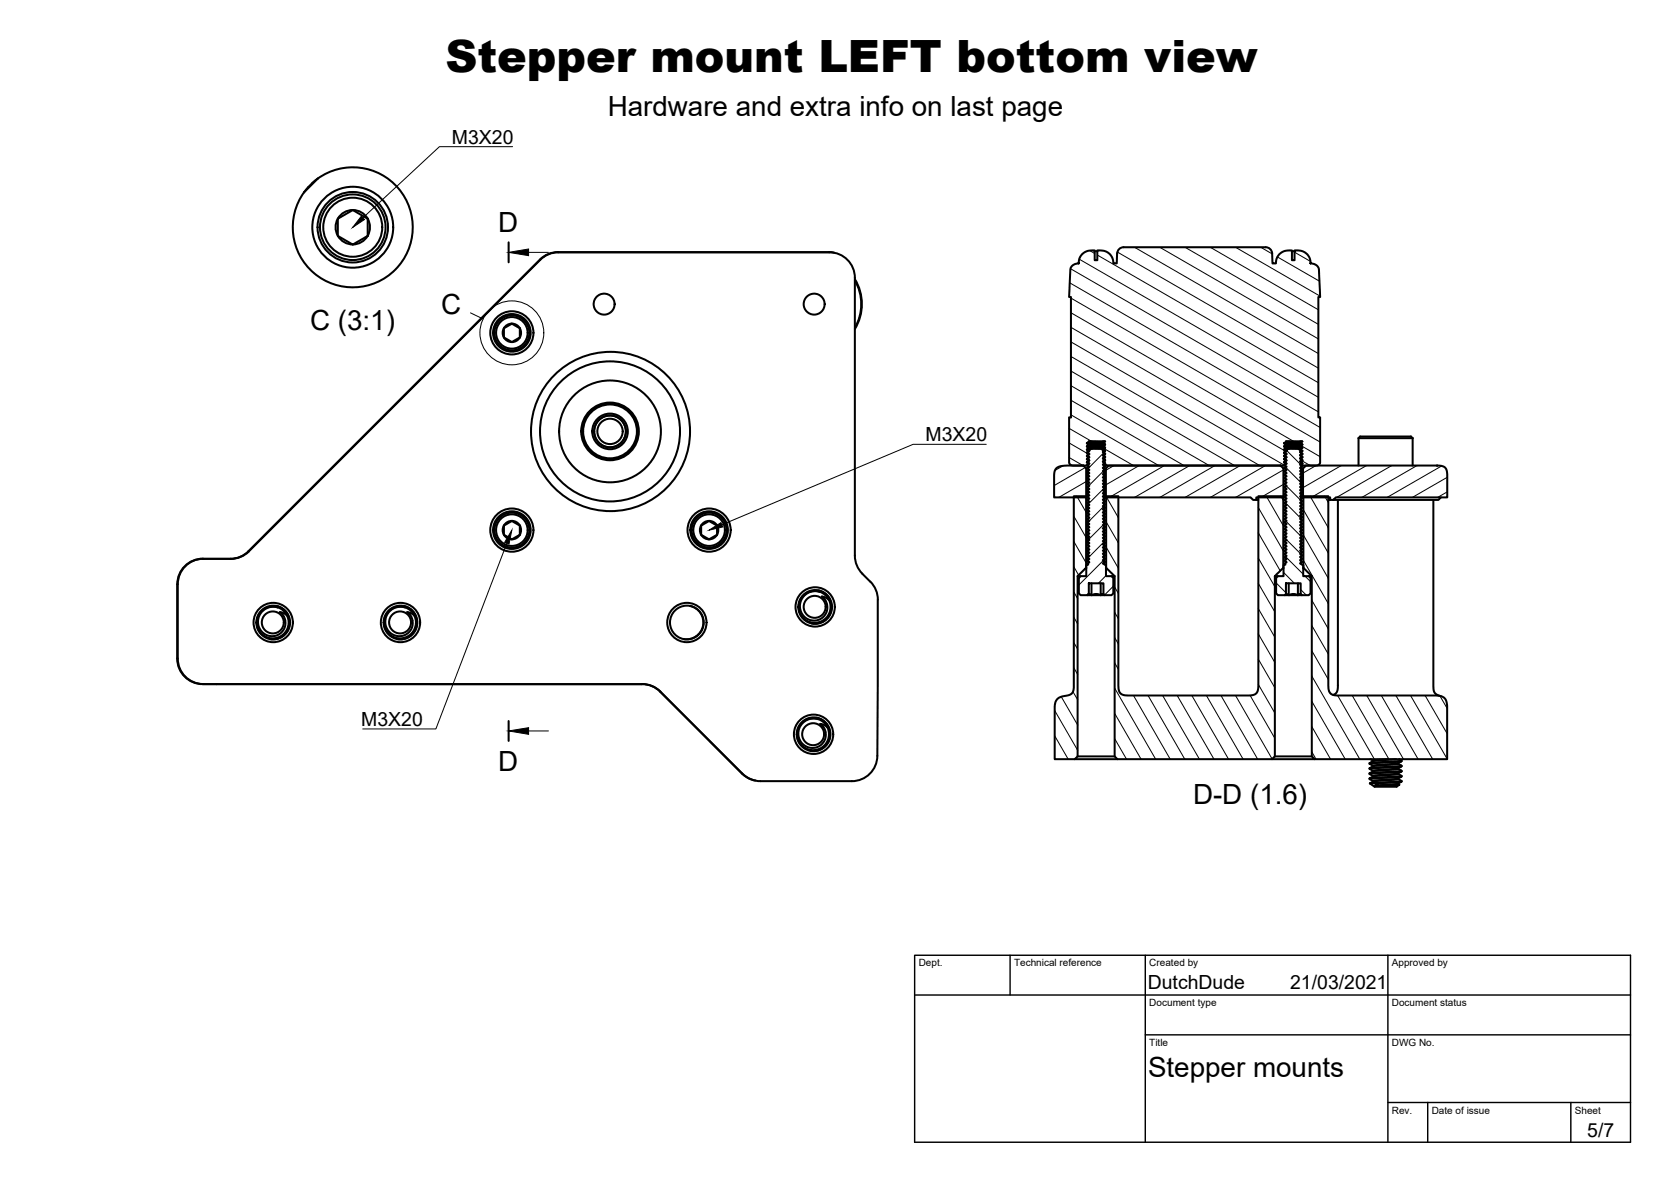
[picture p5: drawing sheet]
<svg xmlns="http://www.w3.org/2000/svg" width="420mm" height="297mm" viewBox="0 0 420 297" stroke-linecap="round" stroke-linejoin="round" font-family="sans-serif">
<!-- layer: Visible -->
<g fill="none" stroke="#000" stroke-width=".51">
<path d="M79.9 44.9l-1.4 1.1-2 2.3M79.9 44.9a15.1 15.1 0 0 1 23.6 9.1 15.1 15.1 0 0 1-17.9 17.9 15.1 15.1 0 0 1-9.1-23.6M79.9 44.9l-3.4 3.4M92.4 54.9a4.3 4.3 0 0 1 0 4.4M92.4 54.9a4.3 4.3 0 0 0-6.5-1.1 4.3 4.3 0 0 0 0 6.6 4.3 4.3 0 0 0 6.5-1.1M92.5 55v4.3M92.5 55l-3.4-2a.9 .9 0 0 0-1.3 .3l-2.3 1.4a.79 .79 0 0 0-.6 1.1v3.1a1.05 1.05 0 0 0 1 1l2.4 1.3a.9 .9 0 0 0 1.3-.3l2.9-1.6M135.7 65.3l-73.2 73.3-1.2 .8-1.3 .7-2.1 .3M135.8 65.3l-73.8 73.8-1.8 1-1.4 .3h-7.8a6.4 6.4 0 0 0-6.4 6.4M140.3 63.4h68.1l1.3 .1M140.3 63.4l-1.4 .1-1.4 .5-1.7 1.2M208.5 63.4h-68.1l-1.4 .2-1.4 .4-1.7 1.3"/>
<path d="M208.5 63.4a6.4 6.4 0 0 1 6.4 6.4M214.9 69.8v69.8l.4 2.1 .6 1.3 .9 1.2M215 70.5a11.8 11.8 0 0 1 0 11.9M215 70.2a12 12 0 0 1-.1 12.5M275.3 63.1h.6M280.9 63.7a1.62 1.62 0 0 1 1.6-1.6l36.3 .1a1.62 1.62 0 0 1 1.1 1.5l.1 2.5h.8l.4-1.7 .5-.7 .9-.6 1-.2 1.2-.1v2.5h.7v-2.5l2.1 .2 .9 .6 .6 .8 .4 .9v.8l1.4 .4 .7 .9 .3 7.1h-.4v30.3h.4v11.4l-.2 .4-.5 .3h-3.6l-.4-.3 .3-.2-.5-.3v-.2l.5-.3-.5-.3v-.2l.5-.3-.5-.3v-.2l.5-.3-.5-.3v-.2l.5-.3-.5-.3v-.2l.5-.3-.5-.3v-.2l.5-.3-.5-.3v-.2l.5-.3h-4.2v.2l-.4 .2 .4 .4v.2l-.4 .2 .4 .4v.2l-.4 .2 .4 .4v.2l-.4 .2 .4 .4v.2l-.4 .2 .4 .4v.2l-.4 .2 .4 .4v.2l-.4 .2 .4 .4-.5 .5h-44.8l-.4-.3 .3-.2-.5-.3v-.2l.5-.2-.5-.4v-.2l.5-.2-.5-.4v-.2l.5-.2-.5-.4v-.2l.5-.2-.5-.4v-.2l.5-.2-.5-.4v-.2l.5-.2-.5-.4v-.2l.5-.3h-4.2v.2l-.4 .2 .4 .4v.2l-.4 .2 .4 .4v.2l-.4 .2 .4 .4v.2l-.4 .2 .4 .4v.2l-.4 .2 .4 .4v.2l-.4 .2 .4 .4v.2l-.4 .2 .4 .4-.5 .5h-3.4l-.8-.4-.2-.3v-11.4h.5v-30.3h-.5l.4-7.1 .7-1 1.4-.3v-1l.5-.9 .7-.8 .8-.4 2-.2v2.5h.6v-2.5l1.2 .1 1.1 .2 .8 .6 .5 .7 .4 1.7h.9l.1-2.5M324.8 63.1h.7M130.7 82.5v2.3M130.7 82.5l-1.3-.7a1.23 1.23 0 0 0-1.8 .2l-.2 .1a1.19 1.19 0 0 0-.7 1.6v.4a1.19 1.19 0 0 0 1.1 1.3l.2 .1a1.19 1.19 0 0 0 1.8-.1l.9-.6M130.7 82.5a2.32 2.32 0 0 1 0 2.3M130.7 82.5a2.32 2.32 0 0 0-3.5-.6 2.32 2.32 0 0 0 0 3.5 2.32 2.32 0 0 0 3.5-.6M265.6 117.7l.7-.4 1-.2 5.1-.1 .7 .7v7.3h-8.1l.1-6 .1-.8z"/>
<path d="M273.1 117.7h.2M273.2 117h.3M273.3 111.3l4.6 .4M273.3 112.1l4.6 .4M273.3 112.9l.7 .1M273.3 113.7l.1 .1M273.3 114.5h.1M273.3 115.3h.1M273.3 116.1h.1M273.3 111.4l4.6 .4M273.3 112.2l4.6 .4M273.3 113l.6 .1"/>
<path d="M273.3 113.8l.3 .1M273.3 114.6l.3 .1M273.3 115.4l.3 .1M273.3 116.2l.3 .1M273.7 116.5h.2M273.7 111.1l3.7 .3M273.7 111.7l3.7 .3M273.7 111.9l3.7 .3M273.7 112.5l3.7 .3M273.7 112.7l.9 .1M273.7 113.3h.2M273.7 114.1h.2"/>
<path d="M273.7 114.9h.2M273.7 115.7h.2M273.8 113.2l.6-.4h2.4l.9 .5-.4 .3 .6 .3-.6 .4 .6 .4-.6 .4 .6 .4-.6 .4 .6 .4-.6 .4 .6 .4-.6 .4 .6 .4-.6 .4 .6 .4-.6 .4 .6 .4-.6 .4 .6 .4-.6 .4 .6 .4-.6 .4 .6 .4-.6 .4 .6 .4-.6 .4 .6 .4-.6 .4 .6 .4-.6 .4 .6 .4-.6 .4 .6 .4-.6 .4 .6 .4-.6 .4 .6 .4-.6 .4 .6 .4-.6 .4 .6 .4-.6 .4 .6 .4-.6 .4 .6 .4-.6 .4 .6 .4-.6 .4 .6 .4-.6 .4 .6 .4-.6 .4 .6 .4-.6 .4 .6 .4-.6 .4 .6 .4-.6 .4 .6 .4-.6 .4 .6 .4-.6 .4 .6 .4-.6 .4 .6 .5-.6 .4 .6 .4-.6 .4 .6 .4-.6 .4 .6 .4-.6 .4 .8 .4v2.8h1.4l.4 .4v3.9l-.4 .5h-1.7l-.3-.3v-2.7h-3.7v2.7l-.4 .3h-1.7l-.4-.5v-3.9l.4-.4h1.4v-2.8l.5-.1-.3-.3 .6-.3-.6-.4 .6-.4-.6-.4 .6-.4-.6-.4 .6-.4-.6-.4 .6-.4-.6-.4 .6-.4-.6-.4 .6-.4-.6-.4 .6-.4-.6-.4 .6-.4-.6-.4 .6-.4-.6-.4 .6-.4-.6-.4 .6-.4-.6-.4 .6-.4-.6-.4 .6-.4-.6-.4 .6-.4-.6-.4 .6-.4-.6-.4 .6-.4-.6-.4 .6-.4-.6-.4 .6-.4-.6-.4 .6-.4-.6-.4 .6-.4-.6-.4 .6-.4-.6-.4 .6-.4-.6-.4 .6-.4-.6-.4 .6-.4-.6-.4 .6-.4-.6-.4 .6-.4-.6-.4 .6-.4-.6-.4 .6-.4-.6-.4 .6-.4-.6-.4 .6-.4-.6-.4 .6-.4-.6-.4 .6-.4-.6-.4 .6-.4-.6-.4 .6-.4-.6-.4 .6-.4zM273.8 110.9l3.6 .3M277.2 113h.2M277.3 113.6h.1M277.3 114.4h.1M277.3 115.2h.1M277.3 116h.1M277.3 110.9l.6 .1M277.4 116.7h.2M277.5 117.7h.6"/>
<path d="M277.6 113.2l.3 .1M277.6 117h.4M277.7 113.3l.2 .1M277.7 114.1l.2 .1M277.7 114.9l.2 .1M277.7 115.7l.2 .1M277.7 116.5l.2 .1M277.8 114.1h.1M277.8 114.9h.1M277.8 115.7h.1M277.8 116.4l.1 .1M278.1 117.7l.7-.7h43.2l.7 .7v7.3h-6.8v.6h-.8l-.6-.6h-36.4z"/>
<path d="M322.7 117.7h.2M322.8 117h.3M322.9 116.1h.1M322.9 111.3l4.6 .4M322.9 115.3h.1M322.9 112.1l4.6 .4M322.9 114.5h.1M322.9 112.9l.7 .1M322.9 113.7l.1 .1M322.9 116.2l.3 .1M322.9 115.4l.3 .1M322.9 111.4l4.6 .4"/>
<path d="M322.9 113.8l.3 .1M322.9 114.6l.3 .1M322.9 112.2l4.6 .4M322.9 113l.5 .1M323.3 116.5h.2M323.3 115.7h.2M323.3 111.1l3.7 .3M323.3 114.9h.2M323.3 111.9l3.7 .3M323.3 111.7l3.7 .3M323.3 114.1h.2M323.3 112.7l.9 .1"/>
<path d="M323.3 112.5l3.7 .3M323.3 113.3h.2M323.4 113.2l.6-.4h2.4l.9 .5-.4 .3 .6 .3-.6 .4 .6 .4-.6 .4 .6 .4-.6 .4 .6 .4-.6 .4 .6 .4-.6 .4 .6 .4-.6 .4 .6 .4-.6 .4 .6 .4-.6 .4 .6 .4-.6 .4 .6 .4-.6 .4 .6 .4-.6 .4 .6 .4-.6 .4 .6 .4-.6 .4 .6 .4-.6 .4 .6 .4-.6 .4 .6 .4-.6 .4 .6 .4-.6 .4 .6 .4-.6 .4 .6 .4-.6 .4 .6 .4-.6 .4 .6 .4-.6 .4 .6 .4-.6 .4 .6 .4-.6 .4 .6 .4-.6 .4 .6 .4-.6 .4 .6 .4-.6 .4 .6 .4-.6 .4 .6 .4-.6 .4 .6 .4-.6 .4 .6 .4-.6 .4 .6 .4-.6 .4 .6 .5-.6 .4 .6 .4-.6 .4 .6 .4-.6 .4 .6 .4-.6 .4 .8 .4v2.8h1.4l.4 .4v3.9l-.4 .5h-1.7l-.4-.3v-2.7h-3.7v2.8l-.3 .2h-1.7l-.4-.5v-3.9l.4-.4h1.4v-2.8l.5-.1-.3-.3 .6-.3-.6-.4 .6-.4-.6-.4 .6-.4-.6-.4 .6-.4-.6-.4 .6-.4-.6-.4 .6-.4-.6-.4 .6-.4-.6-.4 .6-.4-.6-.4 .6-.4-.6-.4 .6-.4-.6-.4 .6-.4-.6-.4 .6-.4-.6-.4 .6-.4-.6-.4 .6-.4-.6-.4 .6-.4-.6-.4 .6-.4-.6-.4 .6-.4-.6-.4 .6-.4-.6-.4 .6-.4-.6-.4 .6-.4-.6-.4 .6-.4-.6-.4 .6-.4-.6-.4 .6-.4-.6-.4 .6-.4-.6-.4 .6-.4-.6-.4 .6-.4-.6-.4 .6-.4-.6-.4 .6-.4-.6-.4 .6-.4-.6-.4 .6-.4-.6-.4 .6-.4-.6-.4 .6-.4-.6-.4 .6-.4-.6-.4 .6-.4-.6-.4 .6-.4-.6-.4 .6-.4zM323.4 110.9l3.6 .3M326.7 113h.3M326.9 116h.1M326.9 115.2h.1M326.9 114.4h.1M326.9 113.6h.1M326.9 110.9l.6 .1M327 116.7h.2M327 117.7h.6"/>
<path d="M327.1 113.2l.4 .1M327.2 117h.4M327.3 116.5l.2 .1M327.3 115.7l.2 .1M327.3 114.1l.2 .1M327.3 114.9l.2 .1M327.3 113.3l.2 .1M327.4 116.4l.1 .1M327.4 115.7h.1M327.4 114.9h.1M327.4 114.1h.1M327.6 117.7l.8-.7 34.1 .1 .9 .5 .4 .9 .1 6.5h-28l-.6 .6h-.8v-.6h-6.9z"/>
<path d="M341.6 110.1l.4-.4h12.8l.4 .4M341.6 110.1h13.6M341.6 110.1v6.9M355.2 110.1v6.9M130.7 132.1v2.3M130.7 132.1l-1.4-.8a1.2 1.2 0 0 0-1.7 .2l-.2 .2a1.18 1.18 0 0 0-.7 1.6v.3a1.19 1.19 0 0 0 1.1 1.4l.2 .1a1.23 1.23 0 0 0 1.8-.2l.9-.5M130.7 132.1a2.32 2.32 0 0 1 0 2.3M130.7 132.1a2.32 2.32 0 0 0-3.5-.7 2.32 2.32 0 0 0 0 3.6 2.32 2.32 0 0 0 3.5-.6M180.3 132.1v2.3M180.3 132.1l-1.4-.8a1.2 1.2 0 0 0-1.7 .2l-.2 .2a1.27 1.27 0 0 0-.7 1.7v.2a1.16 1.16 0 0 0 1.1 1.4l.2 .1a1.23 1.23 0 0 0 1.8-.2l.9-.5M180.3 132.1a2.32 2.32 0 0 1 0 2.3M180.3 132.1a2.32 2.32 0 0 0-3.5-.7 2.32 2.32 0 0 0 0 3.6 2.32 2.32 0 0 0 3.5-.6"/>
<path d="M270 124.7h3.1v18.1l-2.1 2v45.3l-.8 .7h-5l.1-14.2 .4-.8 .6-.5 3.1-.9 .4-.7 .2-.9zM273.1 125h.3M273.4 124.7h.2M277.6 125h.5M278.1 124.7h3.1v47.7l.1 1.2 .4 .6 .7 .4 1 .2h30.8l.8-.1 .9-.5 .4-.7 .1-.9v-47.9h6.3v18.1l-2.2 2v45.3l-.7 .7h-38.8l-.7-.7v-45.3l-2.2-2zM315.9 125.6h.5M322.7 125h.3M323 124.7h.2M327.2 125h.4M334 125.6h.5M336.4 125.6v47.1l-.3 1.2-.9 .7M360.4 125.6v47l.2 1.1 .3 .6 1.4 .6"/>
<path d="M362.3 125l-.6 .6h-26.4M44.6 146.8v18.7a6.4 6.4 0 0 0 6.4 6.4M51.1 140.4a6.4 6.4 0 0 0-6.4 6.4v18.7a6.4 6.4 0 0 0 6.4 6.4M69.5 152.3a4.2 4.2 0 0 1 3.3 4.9 4.2 4.2 0 0 1-5 3.4M69.9 152.6l-1.9-.1-1.8 .9-.8 .9-.4 .9v1.9l.8 1.6 .7 .6 1 .5 1.1 .1 1.1-.3 1-.5 .5-.8a3.1 3.1 0 0 0 .5-2.4M69.9 152.6a4 4 0 0 0-5.3 3.5 4 4 0 0 0 4.7 4.3 4 4 0 0 0 2.9-5.7M69.9 152.6l1.3 .8 1 1.3M72.2 154.7l-.7-.5-1.1-.4 1 1.1 .3 1M101.5 152.3a4.2 4.2 0 0 1 3.3 4.9 4.2 4.2 0 0 1-5 3.4M101.9 152.6l-1.3-.1-1.2 .2-.9 .4-.7 .7-.8 1.7-.1 1.1 .2 1 .6 .9 .8 .8 1 .5 1.1 .1 .8-.1 1-.6 .7-.6 .6-1.1a3.4 3.4 0 0 0-1.3-3.7l1.1 .4 .7 .5M101.9 152.6a4 4 0 0 0-5.3 3.5 4 4 0 0 0 4.7 4.3 4 4 0 0 0 2.9-5.7M101.9 152.6l1.3 .8 1 1.3"/>
<path d="M173.5 152.3a4.2 4.2 0 0 1 3.3 4.9 4.2 4.2 0 0 1-4.9 3.4M205.7 148.3a4.2 4.2 0 0 1 3.3 5 4.2 4.2 0 0 1-4.9 3.4M206.1 148.7l-1.7-.1-1.8 .8-.7 .7-.5 .9-.3 .9 .1 1 .3 1.2 .5 .6 .7 .7 1 .4 1.8 .1 1-.4 .9-.9a3.2 3.2 0 0 0 .6-2.6l-.4-1-1-1.1 .9 .2 .9 .7M206.1 148.7a4 4 0 0 0-5.3 3.5 4 4 0 0 0 4.8 4.2 4 4 0 0 0 2.8-5.6M206.1 148.7l1.4 .8 .9 1.3M216.8 144.2l2 2M218.9 146.2l1.2 1.7 .5 1.4 .1 1.4M220.7 150.7l-.1 39.2a6.4 6.4 0 0 1-6.4 6.4h-23l-1.4-.2-1.4-.4-1.7-1.3-20.7-20.6M271 144.8h.7M273.1 142.8h.1M273.4 149.6h4.4M273.8 149.3h.2a.66 .66 0 0 0 1.1 0h.8l.9 .3"/>
<path d="M274.4 146.6v3M276.8 146.6v3l.7-.3M278.1 142.8h.1M279.5 144.8h.8M320.5 144.8h.8M322.7 142.8h.1M323 149.6h4.4M323.3 149.3h.3a.66 .66 0 0 0 1.1 0h.8l.8 .3M324 146.6v3M326.3 146.6v3l.7-.3M327.7 142.8h.1M329.1 144.8h.7"/>
<path d="M50.9 171.9h110.6l1.4 .2 1.4 .4 1.7 1.3M161.4 171.9l2.2 .4 1.3 .6 1.1 .9 20.6 20.6M186.6 194.4l1.5 1.1 1.8 .7M201.7 181.6a4.1 4.1 0 0 1 4.1-.9l-1-.1h-1l-1.1 .4-.8 .7-.8 .9-.2 .8-.2 1.2 .3 1.1 .6 1 .7 .7 1 .4 1.1 .2 1.1-.3 .9-.5 .8-.9 .3-.7a3.4 3.4 0 0 0-1.2-3.7l1 .4a2.89 2.89 0 0 1 .9 3.6l-.6 1.1-.9 .8a4 4 0 0 1-5.4-.8 4 4 0 0 1 .4-5.4zM205.3 180.4a4.2 4.2 0 0 1 3.3 4.9 4.2 4.2 0 0 1-4.9 3.4M205.8 180.7l1.3 .8 .9 1.3M270.2 190.8h10.8M271 190.1h9.3M319.8 190.8h10.8l-.8-.7v-45.3l-2.1-2v-18.1h6.3v47.5l.2 1.6 .7 .7 1.3 .3h24.9l1.7 .4 .7 .7 .4 1.5v13.4h-33.3M320.5 190.1h9.3M344.4 191.8v.1M344.4 193.1v.1"/>
<path d="M344.4 195.6v.2M344.4 193.2l.8 .5M344.4 192l.8 .4M344.4 196.9l1.2 .8h3.7a3 3 0 0 0 2.5-.5M344.6 190.8l.6 .3M344.6 196.8l-.2 .1M344.6 196.8h2l-.8 .6 6-.2M345.2 191.1v.2M345.2 192.4v.2M345.2 193.7v.2M345.2 195v.1M345.2 196.3v.1"/>
<path d="M345.2 195.1l-.8 .5M345.2 193.9l-.8 .4M345.2 191.3l-.8 .5M345.2 196.4l-.8 .5M349 190.8l-3.8 .3M351 190.8l-5.8 .5M351.6 197.1l-3.7 .3M351.6 195.8l-6.4 .6M351.6 194.5l-6.4 .6M351.6 193.2l-6.4 .7M351.6 191.8l-.1 .2-.7 .1-5.3 .4-1.1 .5M351.6 193.1v.1"/>
<path d="M351.6 194.4v.1M351.6 195.6v.2M351.6 196.9v.2M351.6 197l.2 .2M351.6 195.8l.8 .4M351.6 194.5l.8 .5M351.6 193.2l.8 .5M351.6 191.9l.8 .5M351.8 190.8l.6 .4-8 .6M352.4 196.4l-1.3 .6-5.3 .4M352.4 195.2l-1.1 .5-6.1 .6M352.4 193.9l-1.2 .5-6 .6"/>
<path d="M352.4 192.6l-1 .5-6.2 .6M352.4 191.3l-1.2 .6-6 .5M352.4 196.2l-7.8 .6M352.4 195l-8 .6M352.4 193.7l-7.5 .5-.5 .1v.2M352.4 192.4l-8 .7M352.4 196.4l-5.8 .4M352.4 195v.2h-.5l-7.5 .6 .8 .5M352.4 193.9l-8 .6 .8 .5M352.4 192.6l-8 .6M352.4 191.3l-8 .7M352.4 191.1v.2"/>
<path d="M352.4 192.4v.2M352.4 193.7v.2M352.4 196.3v.1"/>
<circle cx="88.7" cy="57.1" r="10.2"/>
<circle cx="88.7" cy="57.1" r="7.4"/>
<circle cx="88.7" cy="57.1" r="8.2"/>
<circle cx="88.7" cy="57.1" r="8.9"/>
<circle cx="151.9" cy="76.4" r="2.64"/>
<circle cx="204.7" cy="76.4" r="2.64"/>
<circle cx="128.7" cy="83.6" r="5.4"/>
<circle cx="128.7" cy="83.6" r="4"/>
<circle cx="128.7" cy="83.6" r="4.4"/>
<circle cx="128.7" cy="83.6" r="4.7"/>
<circle cx="153.4" cy="108.4" r="3.2"/>
<circle cx="153.4" cy="108.4" r="4.5"/>
<circle cx="153.4" cy="108.4" r="6.8"/>
<circle cx="153.4" cy="108.4" r="7"/>
<circle cx="153.4" cy="108.4" r="7.3"/>
<circle cx="153.4" cy="108.4" r="12.8"/>
<circle cx="153.4" cy="108.4" r="17.6"/>
<circle cx="153.4" cy="108.4" r="4"/>
<circle cx="153.5" cy="108.4" r="20"/>
<circle cx="128.7" cy="133.2" r="5.4"/>
<circle cx="128.7" cy="133.2" r="4"/>
<circle cx="128.7" cy="133.2" r="4.4"/>
<circle cx="128.7" cy="133.2" r="4.7"/>
<circle cx="178.3" cy="133.2" r="5.4"/>
<circle cx="178.3" cy="133.2" r="4"/>
<circle cx="178.3" cy="133.2" r="4.4"/>
<circle cx="178.3" cy="133.2" r="4.7"/>
<circle cx="68.6" cy="156.4" r="2.76"/>
<circle cx="68.7" cy="156.4" r="4.9"/>
<circle cx="68.7" cy="156.4" r="4.2"/>
<circle cx="100.6" cy="156.4" r="2.76"/>
<circle cx="100.7" cy="156.4" r="4.9"/>
<circle cx="100.7" cy="156.4" r="4.2"/>
<circle cx="172.7" cy="156.4" r="4.9"/>
<circle cx="172.7" cy="156.4" r="4.2"/>
<circle cx="204.8" cy="152.5" r="2.76"/>
<circle cx="205" cy="152.5" r="4.9"/>
<circle cx="205" cy="152.5" r="4.2"/>
<circle cx="204.5" cy="184.5" r="2.76"/>
<circle cx="204.6" cy="184.5" r="4.9"/>
<circle cx="204.6" cy="184.5" r="4.2"/>
</g>
<!-- layer: TitleBlock -->
<path d="M230 240.1h180v46.9h-180zM230 250h180M254 240.1v9.9M288 240.1v46.9M349 240.1v46.9M288 260.1h122M349 277.1h61M359 277.1v9.9M395 277.1v9.9" fill="none" stroke="#000" stroke-width=".36"/>
<!-- layer: Annotations -->
<path d="M90.9 54.3l.8 .9-3 1.9zM127.9 63.4l5-.8v1.6zM128.7 133.2l-.7 3.5-1.1-.4zM178.3 133.2l3-1.9 .4 1.1zM127.9 183.7l5-.8v1.6z" fill="#000" stroke="#000" stroke-width=".25"/>
<g fill="none" stroke="#000" stroke-width=".25">
<path d="M128.9 36.9h-18.4l-19.3 17.8M118.3 78.6l3.2 1.5M132.9 63.4h5M248 111.7h-18.4l-48.1 20.2M127.4 136.5l-17.8 46.7h-18.4M132.9 183.7h5"/>
<circle cx="128.7" cy="83.6" r="8"/>
</g>
<!-- layer: Hatching -->
<g fill="none" stroke="#000" stroke-width=".25">
<path d="M269 71.1l62.9 36.3M269.2 67.5l62.3 36M269.3 78.6l55.9 32.3M269.3 74.9l62.6 36.2M271.4 65.1l60.1 34.7M274 63l1.3 .7M275.9 64.1l55.6 32.1M280.9 63.3l50.6 29.2M285.2 62.1l46.3 26.7M291.6 62.1l39.9 23.1M297.9 62.1l33.6 19.4M304.3 62.1l27.2 15.7"/>
<path d="M310.6 62.1l21.3 12.3M317 62.1l2.9 1.7M321.2 64.6l10.6 6.1M324.7 63h.1M325.5 63.4l4 2.3M269.3 96.9l34.8 20.1M269.3 93.2l41.1 23.8M269.3 89.6l47.5 27.4M269.3 85.9l53.6 31M269.3 82.3l54 31.2M267.3 117.1l-2 1.1M268.8 115l3.5 2"/>
<path d="M268.8 111.3l4.9 2.9M268.8 107.7l5.6 3.2M269.3 104.3l22.1 12.7M269.3 100.6l28.4 16.4M272.9 117.5l-7.8 4.5M277.4 118.5l-3.6 3.5M277.6 113.8l-4.1 4M277.6 112.7l7.4 4.3M277.9 117.9l-.2 .2M277.9 116.6l.8 .4M280.1 117l-2 1.2M286.4 117l-8.3 4.8"/>
<path d="M292.8 117l-13.9 8M299.1 117l-13.8 8M305.5 117l-13.9 8M311.8 117l-13.8 8M318.2 117l-13.9 8M322.7 118.1l-12 6.9M323.3 117.4l3.9 4M323.4 113.1l3.6 3.6M327.1 112l4.8 2.8M327.4 115.8l2.1 1.2M327.4 117.1h.1M330.9 117l-3.3 1.9"/>
<path d="M337.2 117l-9.6 5.5M343.6 117l-13.9 8M349.9 117l-13.8 8M356.3 117l-13.9 8M362.5 117.1l-13.7 7.9M363.9 120l-8.8 5M270 136.1l3.1 5.3M270 129.8l3.1 5.3M270.8 124.7l2.3 4M273.1 124.7l-.5 .3M273.1 121l-6.9 4M273.5 122.4l-.2 .1"/>
<path d="M273.8 131l-.4 .4M277.3 132l-3.6 3.5M277.5 127.3l-3.6 3.6M277.6 136.2l-4 4M277.7 122.6l-4.1 4.1M277.8 131.5l-.4 .4M278.1 137.5l3.1 5.3M278.1 131.1l3.1 5.4M278.1 124.8l3.1 5.3M316.4 133.9l5.5 9.6M316.4 127.6l6.3 10.8M318.4 124.7l4.3 7.4"/>
<path d="M322.1 124.7l.6 1M322.7 121.7l-5.7 3.3M322.9 121.6l.3 .3M323 135.2l4 3.9M323.2 126.3l3.9 3.9M323.2 139.9l4.5 4.4M323.4 131l3.9 3.9M323.5 122.1l3.4 3.5M327 125.7l.4 .4M327.3 139.5l.1 .1M327.7 134.5l6.3 10.8M327.7 128.1l6.3 10.9"/>
<path d="M329.4 124.7l4.6 7.9M333.1 124.7l.9 1.6M335.6 125.3l-.6 .3M363.9 123.6l-2.4 1.4M270 155.2l1 1.6M270 148.8l1 1.7M270 142.5l1.2 2M273.8 149l-.6 .6M277.4 140.9l-6.1 6.1M277.9 140.4l-.1 .1M278.1 144.7l-1.9 1.9M280 147.3l-2.3 2.2"/>
<path d="M280.3 153.9l.9 1.6M280.3 147.5l.9 1.7M316.4 159.3l4.1 7.2M316.4 153l4.1 7.1M316.4 146.6l4.1 7.2M316.4 140.3l4.1 7.1M320.9 146.5l2.4 2.5M322.7 143.8l2.8 2.8M327 148.2l1.5 1.4M327.7 140.8l6.3 10.9M328.1 144.8l1.4 1.4M329.8 157.2l4.2 7.2"/>
<path d="M329.8 150.8l4.2 7.2M265.2 178.6l5.8 10M266.8 175.1l4.2 7.1M269.8 173.8l1.2 2.1M270 167.9l1 1.6M270 161.5l1 1.7M280.3 179.3l6.6 11.5M280.3 172.9l10.3 17.9M280.3 166.6l.9 1.6M280.3 160.2l.9 1.7M285 174.8l9.2 16M288.7 174.8l9.2 16"/>
<path d="M292.3 174.8l9.3 16M296 174.8l9.2 16M299.7 174.8l9.2 16M303.3 174.8l9.3 16M307 174.8l9.2 16M310.7 174.8l9.2 15.9M314.3 174.8l6.2 10.7M316.4 172l4.1 7.2M316.4 165.7l4.1 7.1M329.8 176.2l8.4 14.6M329.8 169.9l12.1 20.9M329.8 163.5l4.2 7.2"/>
<path d="M336.3 174.8l9.3 16M340 174.8l9.2 16M343.7 174.8l9.2 16M347.3 174.8l9.3 16M351 174.8l9.2 16M354.7 174.8l9.2 15.9M358.3 174.8l5.6 9.6M362.1 174.9l1.8 3.1M265.2 184.9l3.4 5.9M280.3 185.6l3 5.2M329.8 188.9l1.1 1.9M329.8 182.6l4.8 8.2"/>
</g>
<!-- layer: Annotations -->
<path d="M127.9 60.9v5M127.9 181.2v5" fill="none" stroke="#000" stroke-width=".51"/>
<text font-size="11.2" x="112" y="18.2">Stepper mount LEFT bottom view</text>
<g font-size="7">
<text x="152.8" y="29.1">Hardware and extra info on last page</text>
<text x="125.3" y="58.4">D</text>
<text x="78" y="82.9">C (3:1)</text>
<text x="110.9" y="78.8">C</text>
<text x="125.3" y="193.7">D</text>
<text x="300" y="202.2">D-D (1.6)</text>
<text x="288.7" y="270.6">Stepper mounts</text>
</g>
<g font-size="4.9">
<text x="113.6" y="36.2">M3X20</text>
<text x="232.7" y="110.9">M3X20</text>
<text x="90.8" y="182.5">M3X20</text>
<text x="288.6" y="248.5">DutchDude</text>
<text x="324.4" y="248.6">21/03/2021</text>
<text x="399.1" y="285.8">5/7</text>
</g>
<g font-size="2.5">
<text x="231" y="242.9">Dept.</text>
<text x="255" y="242.9">Technical reference</text>
<text x="289" y="242.9">Created by</text>
<text x="350" y="242.9">Approved by</text>
<text x="289" y="252.8">Document type</text>
<text x="350" y="252.8">Document status</text>
<text x="289" y="262.9">Title</text>
<text x="350" y="262.9">DWG No.</text>
<text x="350" y="279.9">Rev.</text>
<text x="360" y="279.9">Date of issue</text>
<text x="396" y="279.9">Sheet</text>
</g>
</svg>
